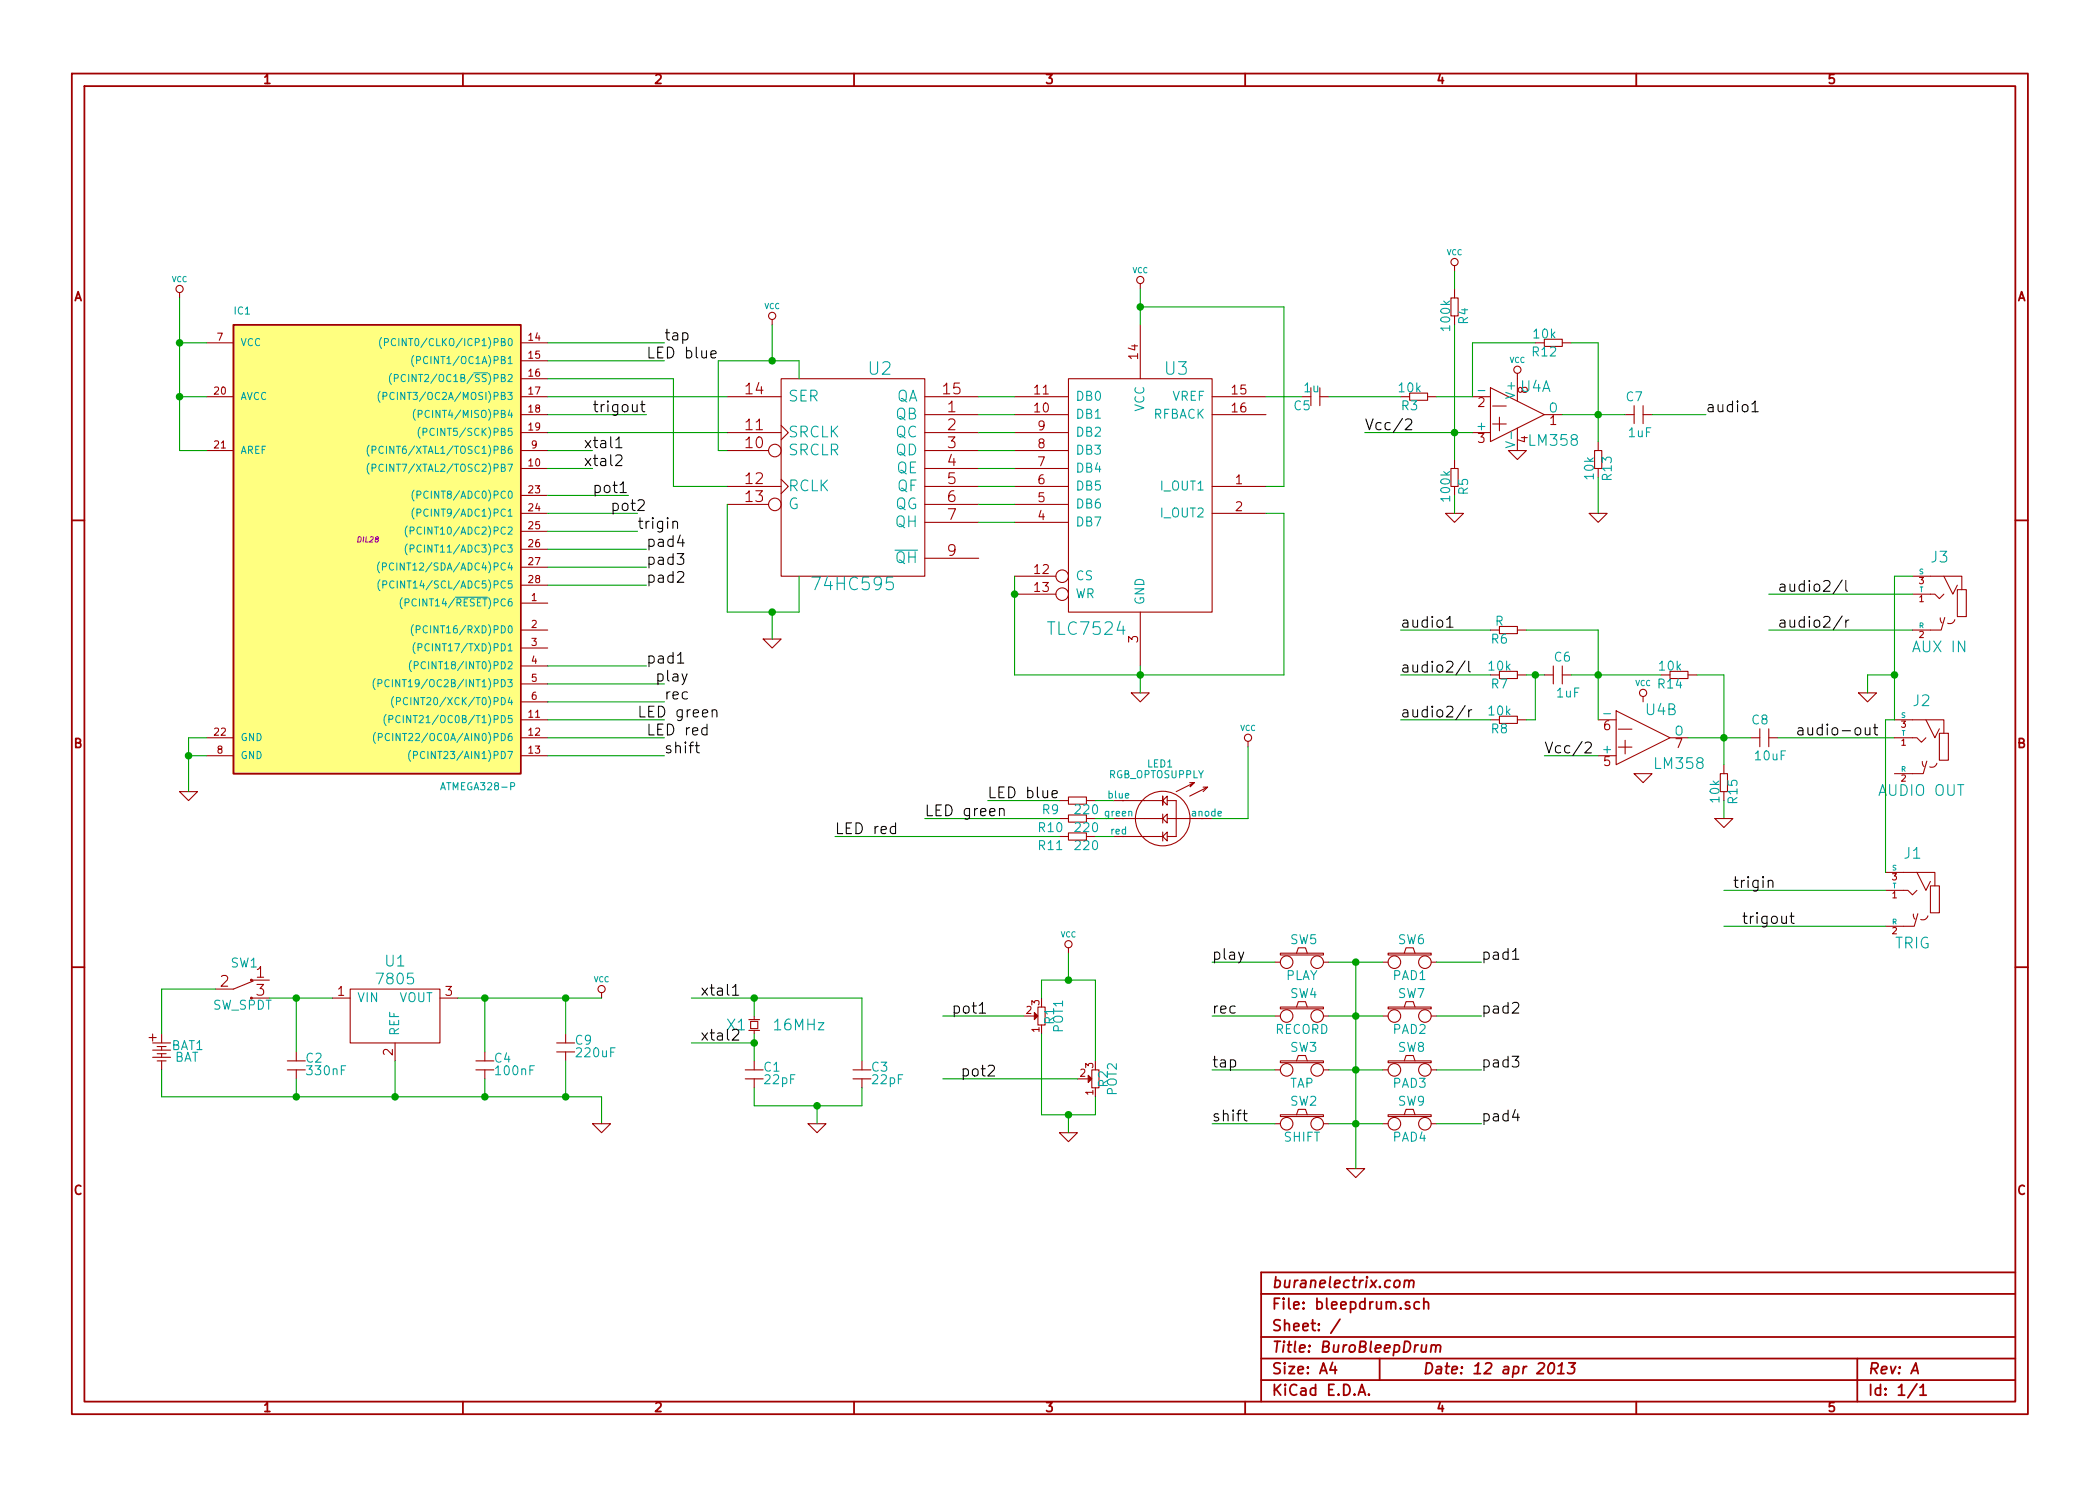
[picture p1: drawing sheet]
<svg xmlns="http://www.w3.org/2000/svg" width="297mm" height="210mm" viewBox="0 0 297 210" stroke-linecap="round" stroke-linejoin="round" font-family="sans-serif">
<g fill="none" stroke="#a00000" stroke-width=".25">
<path d="M10.2 10.4h276.6v189.7h-276.6zM11.9 12.2h273.2v186.1h-273.2zM65.5 10.4v1.8M120.8 10.4v1.8M176.1 10.4v1.8M231.4 10.4v1.8M33 46h40.7v63.5h-40.7zM10.2 73.6h1.7M285.1 73.6h1.7M10.2 136.8h1.7M285.1 136.8h1.7M65.5 198.3v1.8"/>
<path d="M120.8 198.3v1.8M176.1 198.3v1.8M178.4 183.1h106.7M178.4 189.2h106.7M178.4 195.3h106.7M178.4 192.2h106.7M188.5 192.8l-.4 1h1M188.8 193.3v1.1M189.5 186.7l-1.3 1.9M192.1 197.4l.5-1.5 .5 1.5M192.3 197h.7M193.6 197.3h.1l-.1 .1-.1-.1h.1v.1"/>
<path d="M195.1 192.2v3.1M197.3 181.3a.39 .39 0 0 1 .4-.2 .39 .39 0 0 1 .3 .4l-.1 .5a.41 .41 0 0 1-.7-.1zM198.7 181.3a.38 .38 0 0 1 .6 .1l-.1 .8M198.7 181.1l-.1 1.1M199.3 181.4a.35 .35 0 0 1 .4-.3 .35 .35 0 0 1 .3 .3l-.1 .8M199.4 184.3l-.4-.1-.2 .2 .1 .2 .5 .2v.1v.2l-.2 .1-.4-.1M200.8 184.3a.48 .48 0 0 0-.7 0l-.1 .6a.48 .48 0 0 0 .8 .2M201.1 190.3v.9a.45 .45 0 0 0 .6 0M201.4 184.3a.38 .38 0 0 1 .7 .1v.8M201.4 183.7v1.5M201.8 190.3l-.1 1M202.5 190.4a.38 .38 0 0 1 .6 .1l-.1 .8"/>
<path d="M202.5 190.3l-.1 1M203.1 190.5a.35 .35 0 0 1 .4-.2 .35 .35 0 0 1 .3 .2l-.1 .8M219.2 193a.35 .35 0 0 1 .4-.2 .35 .35 0 0 1 .2 .3 .87 .87 0 0 1-.5 1.3l-.2-.1a1.14 1.14 0 0 1 .1-1.3zM220.3 194.4h.9M220.4 193.3l.6-.5-.2 1.6M221.9 192.8h.9l-.6 .6a.38 .38 0 0 1 .5 .3v.4l-.2 .2-.6 .1-.2-.2M231.4 198.3v1.8M262.7 192.2v6.1M270.3 194.4l.7-1.6 .3 1.6M271.1 195.8l-1.3 2M271.6 196.3l.4-.4v1.5M271.6 197.4h.9"/>
<path d="M285.1 180h-106.7v18.3"/>
</g>
<g fill="none" stroke="#a00000" stroke-width=".15">
<path d="M205.7 37.6v.7M25.4 41.4v.8M29.2 56.1h3.8M29.2 48.5h3.8M73.7 58.7h3.8M73.7 56.1h3.8M73.7 48.5h3.8M73.7 51h3.8M73.7 53.6h3.8M102.9 56.1h7.6M109.2 45.2v.8M110.5 53.6h20.3v27.9h-20.3z"/>
<path d="M130.8 58.7h7.6M130.8 56.1h7.6M143.5 58.7h7.6M143.5 56.1h7.6M151.1 53.6h20.3v33h-20.3zM161.3 40.1v.8M161.3 46v7.6M171.4 58.7h7.7M171.4 56.1h7.7M185.4 54.9v2.5M186.7 54.9v2.5M186.7 56.1h1.3"/>
<path d="M199.4 55.6h2.5v1h-2.5zM201.9 56.1h1.3M205.2 42.2h1v2.5h-1zM205.7 40.9v1.3M208.3 56.1h2.5M210.8 54.9l7.6 3.8-7.6 3.8zM214.6 52.8v4M218.4 48h2.6v1h-2.6zM218.4 58.7h2.6M221 48.5h1.2M229.9 58.7h1.2M231.1 57.4v2.5"/>
<path d="M232.4 57.4v2.5M232.4 58.7h1.3M29.2 63.7h3.8M73.7 61.2h3.8M73.7 63.7h3.8M73.7 66.3h3.8M73.7 72.6h3.8M73.7 70.1h3.8M73.7 75.2h3.8M73.7 77.7h3.8M102.9 61.2h7.6M102.9 63.7h5.8"/>
<path d="M102.9 68.8h7.6M102.9 71.4h5.8M110.5 60.2l1 1-1 1M110.5 67.8l1 1-1 1M130.8 61.2h7.6M130.8 63.7h7.6M130.8 66.3h7.6M130.8 68.8h7.6M130.8 71.4h7.6M130.8 73.9h7.6M130.8 79h7.6M143.5 61.2h7.6"/>
<path d="M143.5 63.7h7.6M143.5 66.3h7.6M143.5 68.8h7.6M143.5 71.4h7.6M143.5 73.9h7.6M171.4 68.8h7.7M171.4 72.6h7.7M204.5 72.6h2.5l-1.3 1.3zM205.2 66.3h1v2.5h-1zM205.7 65v1.3M208.3 61.2h2.5M213.4 63.7h2.5l-1.3 1.3z"/>
<path d="M214.6 60.6v3.1M224.8 72.6h2.5l-1.2 1.3zM225.6 63.7h1v2.6h-1zM226.1 62.5v1.2M73.7 85.3h3.8M73.7 89.1h3.8M73.7 91.7h3.8M73.7 94.2h3.8M73.7 96.8h3.8M73.7 99.3h3.8M73.7 80.3h3.8M73.7 82.8h3.8"/>
<path d="M107.9 90.4h2.6l-1.3 1.3zM143.5 81.5h5.9M143.5 84.1h5.9M160 98h2.6l-1.3 1.3zM161.3 86.6v7.6M210.8 89.1h1.3M212.1 95h2.5v1h-2.5zM212.1 88.6h2.5v1.1h-2.5zM214.6 89.1h1.3M214.6 95.5h1.3M218.4 95.5h1.3M219.7 94.2v2.6"/>
<path d="M221 94.2v2.6M221 95.5h1.2M232.4 98.5v.8M236.2 95h2.6v1h-2.6zM238.8 95.5h1.2M262.9 98h2.5l-1.2 1.3zM270.5 81.5h7v1.9M270.5 84.1h3.2l.6 .6 .7-.6M274.4 87.4l.1 .6 .2 .2M275 81.5l1.2 2.6 .7-1.3M275.1 87.4l-.5 1.7h-4.1M276.5 87.7a.73 .73 0 0 1-1 .5"/>
<path d="M276.9 83.4h1.2v3.8h-1.2zM25.4 112h2.5l-1.2 1.3zM29.2 106.9h3.8M29.2 104.4h3.8M73.7 106.9h3.8M73.7 101.8h3.8M73.7 104.4h3.8M149.9 113.3h1.2M149.9 115.8h1.2M149.9 118.4h1.2M151.1 112.8h2.6v1h-2.6zM151.1 115.3h2.6v1h-2.6z"/>
<path d="M151.1 117.9h2.6v1h-2.6zM153.7 113.3h1.2M158.7 113.3h5.8v-.7v1.3v-.6l.6-.7v1.3l-.6-.6M158.7 115.8h5.8M158.7 118.4h5.8M164.5 115.8l.6-.6v1.3zM164.5 115.2v1.3M164.5 117.7v1.3M165.1 117.7v1.3l-.6-.6zM165.1 113.3h1.3v5.1h-1.3M165.1 115.8h3.2M168.3 110.7h.6l-.6 .7 .6-.7-2.5 1.3"/>
<path d="M170.2 111.4h.6l-2.5 1.2M170.8 111.4l-.6 .6M176.5 104.9v.8M212.1 101.3h2.5v1.1h-2.5zM214.6 101.8h1.3M226.1 106.9h2.5M226.1 101.8h2.5M228.6 100.6l7.6 3.8-7.6 3.8zM231.1 109.5h2.6l-1.3 1.2zM236.2 104.4h2.6M242.6 115.8h2.5l-1.3 1.3zM243.3 109.5h1v2.5h-1z"/>
<path d="M243.8 108.2v1.3M247.6 104.4h1.3M248.9 103.1v2.6M250.2 103.1v2.6M250.2 104.4h1.3M268 101.8h7v2M268 104.4h3.1l.7 .6 .6-.6M271.9 107.7l.1 .6 .2 .2M272.4 101.8l1.3 2.6 .6-1.3M272.5 107.7l-.5 1.8h-4M274 108a.73 .73 0 0 1-1.1 .5M274.3 103.8h1.3v3.8h-1.3z"/>
<path d="M35.6 138.7h2.5M35.8 138.8l-2.8 1.1h-2.5M49.5 139.9h12.7v7.7h-12.7zM151.1 134.1v.8M180.3 136.1h.8M181.1 134.9h6.1v.2h-6.1zM183.4 134.9l.2-.8h1.1l.2 .8M187.2 136.1h.8M195.6 136.1h.7M196.3 134.9h6.1v.2h-6.1zM198.6 134.9l.3-.8h1l.3 .8M202.4 136.1h.8"/>
<path d="M266.7 123.4h7v1.9M266.7 126h3.2l.6 .6 .6-.6M270.6 129.3l.1 .6 .2 .2M271.1 123.4l1.3 2.6 .6-1.3M271.3 129.3l-.5 1.8h-4.1M272.7 129.6a.73 .73 0 0 1-1 .5M273 125.3h1.3v3.9h-1.3zM21.1 146.8h1M21.6 149.6h2.5M21.6 148.6h2.5M21.6 147.6h2.5M21.6 146.3v1"/>
<path d="M22.2 150.1h1.3M22.2 149.1h1.3M22.2 148.1h1.3M22.9 146.3v1.3M22.9 148.1v.5M22.9 149.1v.5M22.9 150.1v1.3M40.6 150.1h2.6M40.6 151.4h2.6M41.9 148.8v1.3M41.9 151.4v1.2M47 141.2h2.5"/>
<path d="M55.9 147.6v2.5M62.2 141.2h2.6M67.3 150.1h2.5M67.3 151.4h2.5M68.6 148.8v1.3M68.6 151.4v1.2M78.7 147.6h2.6M78.7 148.8h2.6M80 146.3v1.3M80 148.8v1.3M83.8 159h2.6l-1.3 1.3zM85.1 140.5v.7"/>
<path d="M105.4 151.4h2.5M105.4 152.6h2.5M105.9 145.8h1.5M105.9 144.3h1.5M106.2 144.5h1v1h-1zM106.7 143.8v.5M106.7 145.8v.5M106.7 150.1v1.3M106.7 152.6v1.3M114.3 159h2.5l-1.2 1.3zM120.6 151.4h2.6M120.6 152.6h2.6"/>
<path d="M121.9 150.1v1.3M121.9 152.6v1.3M146.8 142.5h1v2.5h-1zM147.3 145v1.3M154.4 151.4h1v2.5h-1zM154.9 153.9v1.3M180.3 143.8h.8M180.3 151.4h.8M180.3 159h.8M181.1 142.5h6.1v.2h-6.1zM181.1 150.1h6.1v.3h-6.1zM181.1 157.7h6.1v.3h-6.1z"/>
<path d="M183.4 142.5l.2-.8h1.1l.2 .8M183.4 150.1l.2-.8h1.1l.2 .8M183.4 157.7l.2-.7h1.1l.2 .7M187.2 143.8h.8M187.2 151.4h.8M187.2 159h.8M195.6 143.8h.7M195.6 151.4h.7M195.6 159h.7M196.3 142.5h6.1v.2h-6.1zM196.3 150.1h6.1v.3h-6.1zM196.3 157.7h6.1v.3h-6.1z"/>
<path d="M198.6 142.5l.3-.8h1l.3 .8M198.6 150.1l.3-.8h1l.3 .8M198.6 157.7l.3-.7h1l.3 .7M202.4 143.8h.8M202.4 151.4h.8M202.4 159h.8M149.9 160.3h2.5l-1.3 1.2zM190.5 165.3h2.5l-1.2 1.3z"/>
<circle cx="161.3" cy="39.6" r=".51"/>
<circle cx="205.7" cy="37.1" r=".51"/>
<circle cx="25.4" cy="40.9" r=".51"/>
<circle cx="109.2" cy="44.7" r=".51"/>
<circle cx="214.6" cy="52.3" r=".51"/>
<circle cx="109.6" cy="63.7" r=".89"/>
<circle cx="109.6" cy="71.4" r=".89"/>
<circle cx="150.2" cy="81.5" r=".89"/>
<circle cx="150.2" cy="84.1" r=".89"/>
<circle cx="232.4" cy="98" r=".51"/>
<circle cx="164.5" cy="115.8" r="3.9"/>
<circle cx="176.5" cy="104.4" r=".51"/>
<circle cx="35.6" cy="138.7" r=".13"/>
<circle cx="85.1" cy="139.9" r=".51"/>
<circle cx="151.1" cy="133.6" r=".51"/>
<circle cx="182" cy="136.1" r=".89"/>
<circle cx="186.3" cy="136.1" r=".89"/>
<circle cx="197.2" cy="136.1" r=".89"/>
<circle cx="201.5" cy="136.1" r=".89"/>
<circle cx="182" cy="143.8" r=".89"/>
<circle cx="182" cy="151.4" r=".89"/>
<circle cx="182" cy="159" r=".89"/>
<circle cx="186.3" cy="151.4" r=".89"/>
<circle cx="186.3" cy="159" r=".89"/>
<circle cx="186.3" cy="143.8" r=".89"/>
<circle cx="197.2" cy="151.4" r=".89"/>
<circle cx="197.2" cy="143.8" r=".89"/>
<circle cx="197.2" cy="159" r=".89"/>
<circle cx="201.5" cy="151.4" r=".89"/>
<circle cx="201.5" cy="159" r=".89"/>
<circle cx="201.5" cy="143.8" r=".89"/>
</g>
<g fill="none" stroke="#00a000" stroke-width=".15">
<path d="M205.7 38.3v2.6M25.4 56.1h3.8M25.4 42.2v21.5h3.8M25.4 48.5h3.8M77.5 56.1h25.4M77.5 58.7h13.9M77.5 53.6h17.7v15.2h7.7M77.5 48.5h16.5M77.5 51h16.5M109.2 46v5M113 53.6v-2.6h-11.4v12.7h1.3M138.4 56.1h5.1"/>
<path d="M138.4 58.7h5.1M161.3 43.4h20.3v25.4h-2.5M161.3 40.9v5.1M179.1 56.1h5M188 56.1h10.1M205.7 46v19M217.2 48.5h-8.9v7.6h-5.1M221 58.7h8.9M222.2 48.5h3.9v14M233.7 58.7h7.6M77.5 61.2h25.4M77.5 63.7h6.3"/>
<path d="M77.5 66.3h6.3M77.5 70.1h11.4M77.5 72.6h12.7M77.5 77.7h13.9M77.5 75.2h12.7M102.9 71.4v15.2h10.1v-5.1M138.4 61.2h5.1M138.4 63.7h5.1M138.4 66.3h5.1M138.4 68.8h5.1M138.4 71.4h5.1M138.4 73.9h5.1"/>
<path d="M179.1 72.6h2.5v22.9h-38.1v-14M193 61.2h15.3M205.7 70.1v2.5M226.1 67.6v5M77.5 96.8h16.5M77.5 99.3h16.5M77.5 94.2h13.9M77.5 80.3h13.9M77.5 82.8h13.9M109.2 86.6v3.8M161.3 94.2v3.8M198.1 95.5h12.7"/>
<path d="M198.1 89.1h12.7M215.9 95.5h2.5M215.9 89.1h10.2v12.7M217.2 95.5v6.3h-1.3M222.2 95.5h12.7M240 95.5h3.8v12.7M250.2 89.1h20.3M250.2 84.1h20.3M268 95.5h-3.8v2.5M270.5 81.5h-2.5v20.3h-1.3v21.6M26.7 106.9h2.5M29.2 104.4h-2.5v7.6"/>
<path d="M77.5 106.9h16.5M77.5 104.4h16.5M77.5 101.8h16.5M118.1 118.4h31.8M130.8 115.8h19.1M139.7 113.3h10.2M154.9 113.3h2.6M154.9 115.8h2.6M154.9 118.4h2.6M176.5 105.7v10.1h-5.1M198.1 101.8h12.7M218.4 106.9h7.7"/>
<path d="M238.8 104.4h8.8M243.8 113.3v2.5M251.5 104.4h16.5M30.5 139.9h-7.6v6.4M151.1 134.9v3.8M171.4 136.1h8.9M188 136.1h7.6M191.8 136.1v29.2M203.2 136.1h6.3M243.8 126h22.9M243.8 131.1h22.9M22.9 151.4v3.8h62.2v3.8"/>
<path d="M38.1 141.2h8.9M41.9 141.2v7.6M41.9 152.6v2.6M55.9 150.1v5.1M64.8 141.2h20.3M68.6 141.2v7.6M68.6 152.6v2.6M80 141.2v5.1M80 150.1v5.1M97.8 141.2h24.1v8.9M97.8 147.6h8.9M106.7 141.2v2.6"/>
<path d="M106.7 146.3v3.8M106.7 153.9v2.6h15.2v-2.6M115.6 156.5v2.5M133.3 143.8h11.5M133.3 152.6h19.1M147.3 141.2v-2.5h7.6v11.4M147.3 146.3v11.4h7.6v-2.5M151.1 157.7v2.6M171.4 143.8h8.9M171.4 159h8.9M171.4 151.4h8.9M188 143.8h7.6"/>
<path d="M188 159h7.6M188 151.4h7.6M203.2 143.8h6.3M203.2 159h6.3M203.2 151.4h6.3"/>
</g>
<path d="M33 46h40.7v63.5h-40.7z" fill="#ffff80" stroke="#ffff80" stroke-width=".25"/>
<g fill="none" stroke="#00a0a0" stroke-width=".15">
<path d="M53.8 55.4a1.2 1.2 0 0 0 0 1.5M54 47.7a1.2 1.2 0 0 0 0 1.6M54.2 56.1l.5-.1v-.1v-.3l-.5-.1v1M54.4 48.4h.5v-.1v-.4h-.5v1M55.4 52.8a1.2 1.2 0 0 0 0 1.6M55.8 55.6a.4 .4 0 0 0-.5 0 .4 .4 0 0 0-.2 .5 .37 .37 0 0 0 .2 .4 .37 .37 0 0 0 .5-.1M55.8 53.5h.5v-.2v-.3h-.5v1M56 48a.4 .4 0 0 0-.5 0 .4 .4 0 0 0-.2 .5 .37 .37 0 0 0 .2 .4 .37 .37 0 0 0 .5-.1M57.4 53.1a.4 .4 0 0 0-.5 0 .4 .4 0 0 0-.2 .5 .37 .37 0 0 0 .2 .3 .37 .37 0 0 0 .5 0M58.5 50.3a1.2 1.2 0 0 0 0 1.5M58.8 57.9a1.2 1.2 0 0 0 0 1.6M58.9 51l.5-.1 .1-.1-.1-.3-.5-.1v1.1"/>
<path d="M59.2 58.6l.4-.1 .1-.1-.1-.3h-.4v1M52.2 63a1.2 1.2 0 0 0 0 1.5M52.2 65.5a1.2 1.2 0 0 0 0 1.6M52.6 63.7l.5-.1 .1-.1-.1-.3-.5-.1v1.1M52.6 66.2h.5l.1-.2-.1-.3h-.5v1M53.7 79.5a1.2 1.2 0 0 0 0 1.5M55.7 79.8a.4 .4 0 0 0-.5-.1 .4 .4 0 0 0-.1 .5 .37 .37 0 0 0 .2 .4 .37 .37 0 0 0 .4 0M57.6 74.4a1.2 1.2 0 0 0 0 1.6M57.6 77a1.2 1.2 0 0 0 0 1.5M58 75.1h.5l.1-.2-.1-.3h-.5v1M58 77.6h.5l.1-.1-.1-.3-.5-.1v1M58.6 69.3a1.2 1.2 0 0 0 0 1.6"/>
<path d="M58.6 71.9a1.2 1.2 0 0 0 0 1.5M59 70h.5v-.2v-.3h-.5v1M59 72.6l.5-.1v-.1v-.3l-.5-.1v1M59.4 60.4a1.2 1.2 0 0 0 0 1.6M59.8 61.1h.5l.1-.1-.1-.4h-.5v1M53.1 96a1.2 1.2 0 0 0 0 1.6M53.5 96.7l.4-.1 .1-.1-.1-.3h-.4v1M53.7 82a1.2 1.2 0 0 0 0 1.6M54.1 80.2l.5-.1 .1-.1-.1-.3-.5-.1v1.1M54.2 82.7h.4l.1-.2-.1-.3h-.4v1M55 96.3a.4 .4 0 0 0-.5 0 .4 .4 0 0 0-.1 .4 .37 .37 0 0 0 .2 .4 .37 .37 0 0 0 .4 0M55.7 98.5a1.2 1.2 0 0 0 0 1.6"/>
<path d="M55.7 82.3a.4 .4 0 0 0-.5 0 .4 .4 0 0 0-.1 .5 .37 .37 0 0 0 .2 .4 .37 .37 0 0 0 .4-.1M56.1 99.2h.5v-.1v-.4h-.5v1M56.9 84.6a1.2 1.2 0 0 0 0 1.5M57.3 85.3l.5-.1 .1-.1-.1-.3-.5-.1v1M57.7 98.8a.4 .4 0 0 0-.5 0 .4 .4 0 0 0-.2 .5 .37 .37 0 0 0 .2 .4 .37 .37 0 0 0 .5-.1M58.2 93.5a1.2 1.2 0 0 0 0 1.5M58.5 88.4a1.2 1.2 0 0 0 0 1.5M58.6 94.2l.5-.1 .1-.1-.1-.3-.5-.1v1M58.7 90.9a1.2 1.2 0 0 0 0 1.6M58.9 89.1l.5-.1v-.1v-.3l-.5-.1v1.1M59.1 91.6h.5l.1-.2-.1-.3h-.5v1M64.4 84.5h4.6"/>
<path d="M53.1 103.6a1.2 1.2 0 0 0 0 1.6M53.5 104.3h.5l.1-.2-.1-.3h-.5v1M54.6 101.1a1.2 1.2 0 0 0 0 1.5M55 101.8l.5-.1 .1-.1-.1-.3-.5-.1v1.1M55.1 103.9a.4 .4 0 0 0-.5 0 .4 .4 0 0 0-.1 .5 .37 .37 0 0 0 .2 .3 .37 .37 0 0 0 .4 0M56.6 101.3a.4 .4 0 0 0-.5 0 .4 .4 0 0 0-.1 .5 .37 .37 0 0 0 .2 .4 .37 .37 0 0 0 .4 0M58.1 106.2a1.2 1.2 0 0 0 0 1.5M58.5 106.9l.5-.1 .1-.1-.1-.3-.5-.1v1"/>
</g>
<g fill="none" stroke="#000" stroke-width=".15">
<path d="M90.6 57.2h.6M90.8 56.7v1.4l.1 .1 .3 .1M100.6 50.1l.7-.1-.1-.3-.4-.1-.2 .3v.7h.2h.4M198.8 59.4l.2-.1h.4l.2 .1 .1 .3-.1 .2-.8 .9h.9M247.8 57.2l.5-.5v1.6M247.8 58.3h.9M87.1 62.2l.5-.4v1.5M87.1 64.5l.2-.1h.4l.2 .1 .1 .3-.1 .2-.9 .9h1M87.1 63.3h.9M87.7 69.7h.9M90.2 70.9l.3-.2h.3l.3 .2v.2v.3l-.9 .8h.9M95.2 73.9a.38 .38 0 0 1 .6 .1v.8"/>
<path d="M95.8 93.8h.9M204.6 87.6l.5-.4v1.5M204.6 88.7h.9M207.2 93.5l-1.3 2M207.2 99.8l-1.3 2M207.7 93.6v1.3l.3 .2M260.6 82.1l-1.3 1.9M260.6 87.1l-1.3 2M261.1 82.1v1.4l.2 .2M261.1 87.7v1M261.5 87.7l-.3 .1-.1 .2M98.3 105.5h.6"/>
<path d="M98.6 105v1.3v.1l.3 .1M100 103a.48 .48 0 0 0-.7 .1v.6a.48 .48 0 0 0 .7 .2M100 102.5v1.5M100.7 100.6a.38 .38 0 0 1 .7 .1v.7M126.7 117a.48 .48 0 0 0-.7 .1l-.1 .6a.48 .48 0 0 0 .8 .2M126.7 116.4v1.6M141.4 114.5a.38 .38 0 0 1 .6 .1v.8M148.8 112.4l.8-.2-.1-.3h-.5l-.2 .2 .1 .7 .1 .1 .5-.1M207.7 100.4v1M208.2 100.4l-.3 .1-.2 .2M224.2 105.2l.2-.2h.4l.2 .2 .1 .2-.1 .3-.8 .8h.9M263.8 103v.8a.39 .39 0 0 0 .7 .1"/>
<path d="M264.5 103v1M265 103h.6M265.2 102.5v1.3l.1 .1 .3 .1M103.6 139.7l.5-.4v1.5M213.9 135.7h.9M250.1 124.7a.38 .38 0 0 1 .7 .1v.8M253.2 129.6h.6M253.4 129.1v1.3l.1 .2 .3 .1M103.6 145.8l.2-.2h.4l.2 .2 .1 .3-.1 .2-.8 .9h.9M103.6 140.8h.9M138.5 143.4h.9M139.8 150.9l.2-.2h.4l.2 .2 .1 .2-.1 .3-.9 .8h1"/>
<path d="M175.8 157.6h.6M176 157.1v1.3l.1 .1 .3 .1"/>
</g>
<g fill="#00a000" stroke="#00a000" stroke-width=".25">
<circle cx="115.6" cy="156.5" r=".41"/>
<circle cx="106.7" cy="147.6" r=".41"/>
<circle cx="106.7" cy="141.2" r=".41"/>
<circle cx="26.7" cy="106.9" r=".41"/>
<circle cx="25.4" cy="48.5" r=".41"/>
<circle cx="25.4" cy="56.1" r=".41"/>
<circle cx="151.1" cy="138.7" r=".41"/>
<circle cx="151.1" cy="157.7" r=".41"/>
<circle cx="161.3" cy="95.5" r=".41"/>
<circle cx="161.3" cy="43.4" r=".41"/>
<circle cx="191.8" cy="136.1" r=".41"/>
<circle cx="191.8" cy="159" r=".41"/>
<circle cx="191.8" cy="151.4" r=".41"/>
<circle cx="191.8" cy="143.8" r=".41"/>
<circle cx="109.2" cy="86.6" r=".41"/>
<circle cx="109.2" cy="51" r=".41"/>
<circle cx="143.5" cy="84.1" r=".41"/>
<circle cx="205.7" cy="61.2" r=".41"/>
<circle cx="226.1" cy="58.7" r=".41"/>
<circle cx="226.1" cy="95.5" r=".41"/>
<circle cx="243.8" cy="104.4" r=".41"/>
<circle cx="41.9" cy="141.2" r=".41"/>
<circle cx="55.9" cy="155.2" r=".41"/>
<circle cx="68.6" cy="141.2" r=".41"/>
<circle cx="41.9" cy="155.2" r=".41"/>
<circle cx="68.6" cy="155.2" r=".41"/>
<circle cx="217.2" cy="95.5" r=".41"/>
<circle cx="80" cy="141.2" r=".41"/>
<circle cx="80" cy="155.2" r=".41"/>
<circle cx="268" cy="95.5" r=".41"/>
</g>
<g fill="#a00000" stroke="#a00000" stroke-width=".15">
<path d="M146.3 143.3l.5 .5-.5 .5z"/>
<path d="M153.9 152.1l.5 .5-.5 .6z"/>
</g>
<g font-size="3.5" fill="#a00000">
<text x="211.5" y="58.7">-</text>
<text x="211.1" y="61.2">+</text>
<text x="228.9" y="106.9">+</text>
<text x="229.3" y="104.4">-</text>
</g>
<g font-size="2.5" fill="#00a0a0">
<text x="122.9" y="53.1">U2</text>
<text x="164.8" y="53.1">U3</text>
<text x="115.4" y="83.6">74HC595</text>
<text x="148.5" y="89.9">TLC7524</text>
</g>
<g font-size="2.1">
<text x="91.4" y="50.8">LED blue</text>
<text x="94" y="48.3">tap</text>
<text x="83.8" y="58.4">trigout</text>
<text x="241.3" y="58.4">audio1</text>
<text x="82.5" y="63.5">xtal1</text>
<text x="193" y="61">Vcc/2</text>
<text x="82.5" y="66">xtal2</text>
<text x="83.8" y="69.8">pot1</text>
<text x="86.4" y="72.4">pot2</text>
<text x="90.2" y="74.9">trigin</text>
<text x="91.4" y="77.5">pad4</text>
<text x="91.4" y="80">pad3</text>
<text x="91.4" y="82.5">pad2</text>
<text x="251.5" y="83.8">audio2/l</text>
<text x="198.1" y="88.9">audio1</text>
<text x="251.5" y="88.9">audio2/r</text>
<text x="91.4" y="94">pad1</text>
<text x="198.1" y="95.2">audio2/l</text>
<text x="90.2" y="101.6">LED green</text>
<text x="92.7" y="96.5">play</text>
<text x="94" y="99.1">rec</text>
<text x="198.1" y="101.6">audio2/r</text>
<text x="91.4" y="104.1">LED red</text>
<text x="94" y="106.7">shift</text>
<text x="218.4" y="106.7">Vcc/2</text>
<text x="254" y="104.1">audio-out</text>
<text x="139.7" y="113">LED blue</text>
<text x="118.1" y="118.1">LED red</text>
<text x="130.8" y="115.6">LED green</text>
<text x="245.1" y="125.7">trigin</text>
<text x="246.4" y="130.8">trigout</text>
<text x="171.4" y="135.9">play</text>
<text x="209.5" y="135.9">pad1</text>
<text x="99.1" y="141">xtal1</text>
<text x="134.6" y="143.5">pot1</text>
<text x="171.4" y="143.5">rec</text>
<text x="209.5" y="143.5">pad2</text>
<text x="99.1" y="147.3">xtal2</text>
<text x="135.9" y="152.4">pot2</text>
<text x="171.4" y="151.1">tap</text>
<text x="209.5" y="151.1">pad3</text>
<text x="171.4" y="158.7">shift</text>
<text x="209.5" y="158.7">pad4</text>
</g>
<g font-size="2.1" fill="#a00000">
<text x="105.5" y="55.9">14</text>
<text x="133.5" y="55.9">15</text>
<text x="134" y="58.4">1</text>
<text x="105.5" y="63.5">10</text>
<text x="105.5" y="61">11</text>
<text x="134" y="61">2</text>
<text x="134" y="63.5">3</text>
<text x="105.5" y="68.6">12</text>
<text x="105.5" y="71.1">13</text>
<text x="134" y="66">4</text>
<text x="134" y="68.6">5</text>
<text x="134" y="71.1">6</text>
<text x="134" y="73.7">7</text>
<text x="134" y="78.7">9</text>
<text x="31.2" y="139.7">2</text>
<text x="36.2" y="138.4">1</text>
<text x="36.2" y="141">3</text>
<text x="179.9" y="185.4">File: bleepdrum.sch</text>
<text x="179.9" y="182.3">buranelectrix.com</text>
<text x="179.9" y="191.5">Title: BuroBleepDrum</text>
<text x="179.9" y="188.4">Sheet: /</text>
<text x="179.9" y="197.6">KiCad E.D.A.</text>
<text x="179.9" y="194.5">Size: A4</text>
<text x="201.2" y="194.5">Date: 12 apr 2013</text>
<text x="264.2" y="194.5">Rev: A</text>
<text x="264.2" y="197.6">Id: 1/1</text>
</g>
<g font-size="2.1" fill="#00a0a0">
<text x="111.5" y="56.9">SER</text>
<text x="126.6" y="59.4">QB</text>
<text x="126.6" y="56.9">QA</text>
<text x="215.1" y="55.5">U4A</text>
<text x="111.5" y="64.5">SRCLR</text>
<text x="111.5" y="62">SRCLK</text>
<text x="126.6" y="62">QC</text>
<text x="126.6" y="64.5">QD</text>
<text x="216.4" y="63.2">LM358</text>
<text x="111.5" y="69.6">RCLK</text>
<text x="126.7" y="67.1">QE</text>
<text x="126.8" y="69.6">QF</text>
<text x="111.5" y="72.1">G</text>
<text x="126.5" y="72.1">QG</text>
<text x="126.6" y="74.7">QH</text>
<text x="126.6" y="79.8">QH</text>
<text x="273.2" y="79.7">J3</text>
<text x="270.7" y="92.4">AUX IN</text>
<text x="232.8" y="101.3">U4B</text>
<text x="270.6" y="100">J2</text>
<text x="234.2" y="108.9">LM358</text>
<text x="265.8" y="112.7">AUDIO OUT</text>
<text x="269.3" y="121.6">J1</text>
<text x="54.5" y="136.8">U1</text>
<text x="268" y="134.3">TRIG</text>
<text x="53.5" y="139.4">7805</text>
<text x="102.8" y="145.9">X1</text>
<text x="109.7" y="145.9">16MHz</text>
</g>
<g font-size="1.8" fill="#a00000">
<text x="37.3" y="11.9">1</text>
<text x="92.7" y="11.9">2</text>
<text x="148" y="11.9">3</text>
<text x="203.3" y="11.9">4</text>
<text x="258.6" y="11.9">5</text>
<text x="10.4" y="42.7">A</text>
<text x="285.3" y="42.7">A</text>
<text x="161" y="50.7" transform="rotate(-90 161 50.7)">14</text>
<text x="146.4" y="58.4">10</text>
<text x="146.4" y="55.9">11</text>
<text x="174.3" y="55.9">15</text>
<text x="174.3" y="58.4">16</text>
<text x="209.1" y="57.7">2</text>
<text x="216.2" y="55.6" transform="rotate(-90 216.2 55.6)">8</text>
<text x="146.8" y="63.5">8</text>
<text x="146.8" y="61">9</text>
<text x="209.1" y="62.7">3</text>
<text x="216.2" y="62.6" transform="rotate(-90 216.2 62.6)">4</text>
<text x="219.2" y="60.2">1</text>
<text x="146.8" y="71.1">5</text>
<text x="146.8" y="68.6">6</text>
<text x="146.8" y="66">7</text>
<text x="174.8" y="68.6">1</text>
<text x="146.8" y="73.7">4</text>
<text x="174.8" y="72.4">2</text>
<text x="146.4" y="81.3">12</text>
<text x="146.4" y="83.8">13</text>
<text x="161" y="90.9" transform="rotate(-90 161 90.9)">3</text>
<text x="10.4" y="105.9">B</text>
<text x="226.8" y="103.4">6</text>
<text x="237" y="105.9">7</text>
<text x="285.3" y="105.9">B</text>
<text x="226.8" y="108.5">5</text>
<text x="47.8" y="141">1</text>
<text x="63" y="141">3</text>
<text x="55.6" y="149.3" transform="rotate(-90 55.6 149.3)">2</text>
<text x="10.4" y="169.1">C</text>
<text x="285.3" y="169.1">C</text>
<text x="37.3" y="199.8">1</text>
<text x="92.7" y="199.8">2</text>
<text x="148" y="199.8">3</text>
<text x="203.3" y="199.8">4</text>
<text x="258.6" y="199.8">5</text>
</g>
<g font-size="1.8" fill="#00a0a0">
<text x="205.2" y="46.7" transform="rotate(-90 205.2 46.7)">100k</text>
<text x="207.7" y="45.8" transform="rotate(-90 207.7 45.8)">R4</text>
<text x="217" y="47.9">10k</text>
<text x="216.8" y="50.5">R12</text>
<text x="152.1" y="59.3">DB1</text>
<text x="152.1" y="56.8">DB0</text>
<text x="161.9" y="58.3" transform="rotate(-90 161.9 58.3)">VCC</text>
<text x="163" y="59.3">RFBACK</text>
<text x="165.7" y="56.8">VREF</text>
<text x="183.1" y="58.1">C5</text>
<text x="184.5" y="55.6">1u</text>
<text x="197.9" y="55.6">10k</text>
<text x="198.3" y="58.1">R3</text>
<text x="209.3" y="55.9">-</text>
<text x="214.4" y="56.3" transform="rotate(-90 214.4 56.3)">V+</text>
<text x="219" y="58.4">O</text>
<text x="230" y="56.8">C7</text>
<text x="152.1" y="64.4">DB3</text>
<text x="152.1" y="61.8">DB2</text>
<text x="209" y="61">+</text>
<text x="214.4" y="63" transform="rotate(-90 214.4 63)">V-</text>
<text x="230.4" y="61.9">1uF</text>
<text x="152.1" y="69.5">DB5</text>
<text x="152.1" y="66.9">DB4</text>
<text x="164.2" y="69.5">I_OUT1</text>
<text x="205.2" y="70.8" transform="rotate(-90 205.2 70.8)">100k</text>
<text x="207.7" y="69.9" transform="rotate(-90 207.7 69.9)">R5</text>
<text x="225.5" y="67.8" transform="rotate(-90 225.5 67.8)">10k</text>
<text x="228" y="67.9" transform="rotate(-90 228 67.9)">R13</text>
<text x="152.1" y="74.5">DB7</text>
<text x="152.1" y="72">DB6</text>
<text x="164.2" y="73.3">I_OUT2</text>
<text x="152.1" y="82.2">CS</text>
<text x="152.1" y="84.7">WR</text>
<text x="161.9" y="85.6" transform="rotate(-90 161.9 85.6)">GND</text>
<text x="211.5" y="88.6">R</text>
<text x="210.6" y="94.9">10k</text>
<text x="211" y="91.1">R6</text>
<text x="219.9" y="93.7">C6</text>
<text x="234.7" y="94.9">10k</text>
<text x="210.6" y="101.3">10k</text>
<text x="211" y="97.5">R7</text>
<text x="220.2" y="98.7">1uF</text>
<text x="227.1" y="101.6">-</text>
<text x="234.6" y="97.5">R14</text>
<text x="211" y="103.8">R8</text>
<text x="226.8" y="106.7">+</text>
<text x="236.8" y="104.1">O</text>
<text x="247.8" y="102.6">C8</text>
<text x="248.3" y="107.6">10uF</text>
<text x="243.3" y="113.5" transform="rotate(-90 243.3 113.5)">10k</text>
<text x="245.8" y="113.6" transform="rotate(-90 245.8 113.6)">R15</text>
<text x="147" y="117.8">R10</text>
<text x="147.5" y="115.3">R9</text>
<text x="152.2" y="115.3">220</text>
<text x="152.2" y="117.8">220</text>
<text x="147" y="120.3">R11</text>
<text x="152.2" y="120.3">220</text>
<text x="32.6" y="137">SW1</text>
<text x="182.5" y="133.6">SW5</text>
<text x="197.7" y="133.6">SW6</text>
<text x="30" y="142.9">SW_SPDT</text>
<text x="50.5" y="141.9">VIN</text>
<text x="56.3" y="141.9">VOUT</text>
<text x="181.8" y="138.7">PLAY</text>
<text x="182.5" y="141.3">SW4</text>
<text x="197" y="138.7">PAD1</text>
<text x="197.7" y="141.3">SW7</text>
<text x="24.2" y="148.6">BAT1</text>
<text x="56.5" y="146.6" transform="rotate(-90 56.5 146.6)">REF</text>
<text x="81.4" y="147.9">C9</text>
<text x="81.7" y="149.7">220uF</text>
<text x="149.1" y="144.9" transform="rotate(-90 149.1 144.9)">R1</text>
<text x="150.4" y="146.1" transform="rotate(-90 150.4 146.1)">POT1</text>
<text x="180.3" y="146.3">RECORD</text>
<text x="182.5" y="148.9">SW3</text>
<text x="197" y="146.3">PAD2</text>
<text x="197.7" y="148.9">SW8</text>
<text x="24.6" y="150.3">BAT</text>
<text x="43.3" y="150.4">C2</text>
<text x="43.6" y="152.2">330nF</text>
<text x="70" y="150.4">C4</text>
<text x="70.3" y="152.2">100nF</text>
<text x="108.1" y="151.7">C1</text>
<text x="108.2" y="153.5">22pF</text>
<text x="123.3" y="151.7">C3</text>
<text x="123.5" y="153.5">22pF</text>
<text x="156.8" y="153.8" transform="rotate(-90 156.8 153.8)">R2</text>
<text x="158" y="155" transform="rotate(-90 158 155)">POT2</text>
<text x="182.4" y="154">TAP</text>
<text x="197" y="154">PAD3</text>
<text x="181.6" y="161.6">SHIFT</text>
<text x="182.5" y="156.5">SW2</text>
<text x="197" y="161.6">PAD4</text>
<text x="197.7" y="156.5">SW9</text>
</g>
<g font-size="1.4" fill="#00a0a0">
<text x="33.1" y="44.5">IC1</text>
<text x="34" y="49">VCC</text>
<text x="56" y="49">(PCINT0/CLKO/ICP1)PB0</text>
<text x="59.6" y="51.6">(PCINT1/OC1A)PB1</text>
<text x="34" y="56.6">AVCC</text>
<text x="55.6" y="56.6">(PCINT3/OC2A/MOSI)PB3</text>
<text x="57.3" y="54.1">(PCINT2/OC1B/SS)PB2</text>
<text x="59.9" y="59.2">(PCINT4/MISO)PB4</text>
<text x="34" y="64.3">AREF</text>
<text x="53.9" y="64.3">(PCINT6/XTAL1/TOSC1)PB6</text>
<text x="60.5" y="61.7">(PCINT5/SCK)PB5</text>
<text x="53.9" y="66.8">(PCINT7/XTAL2/TOSC2)PB7</text>
<text x="59.7" y="70.6">(PCINT8/ADC0)PC0</text>
<text x="58.9" y="75.7">(PCINT10/ADC2)PC2</text>
<text x="59.7" y="73.1">(PCINT9/ADC1)PC1</text>
<text x="55.5" y="80.8">(PCINT12/SDA/ADC4)PC4</text>
<text x="55.7" y="83.3">(PCINT14/SCL/ADC5)PC5</text>
<text x="58.9" y="78.2">(PCINT11/ADC3)PC3</text>
<text x="58" y="85.8">(PCINT14/RESET)PC6</text>
<text x="59.7" y="89.7">(PCINT16/RXD)PD0</text>
<text x="59.7" y="94.7">(PCINT18/INT0)PD2</text>
<text x="59.9" y="92.2">(PCINT17/TXD)PD1</text>
<text x="55.3" y="97.3">(PCINT19/OC2B/INT1)PD3</text>
<text x="57.7" y="99.8">(PCINT20/XCK/T0)PD4</text>
<text x="34" y="107.4">GND</text>
<text x="34" y="104.9">GND</text>
<text x="55.2" y="104.9">(PCINT22/OC0A/AIN0)PD6</text>
<text x="56.8" y="102.4">(PCINT21/OC0B/T1)PD5</text>
<text x="59.5" y="107.4">(PCINT23/AIN1)PD7</text>
<text x="62.7" y="111.9">ATMEGA328-P</text>
<text x="156.8" y="113">blue</text>
<text x="156.8" y="110.2">RGB_OPTOSUPPLY</text>
<text x="162.3" y="108.6">LED1</text>
<text x="156.3" y="115.6">green</text>
<text x="157.1" y="118.1">red</text>
<text x="168.6" y="115.6">anode</text>
</g>
<g font-size="1.4" fill="#a00000">
<text x="30.7" y="48.3">7</text>
<text x="74.8" y="48.3">14</text>
<text x="74.8" y="50.8">15</text>
<text x="74.8" y="53.3">16</text>
<text x="30.3" y="55.9">20</text>
<text x="74.8" y="55.9">17</text>
<text x="74.8" y="58.4">18</text>
<text x="30.3" y="63.5">21</text>
<text x="74.8" y="61">19</text>
<text x="75.2" y="63.5">9</text>
<text x="74.8" y="66">10</text>
<text x="74.8" y="69.8">23</text>
<text x="74.8" y="72.4">24</text>
<text x="74.8" y="74.9">25</text>
<text x="74.8" y="77.5">26</text>
<text x="74.8" y="80">27</text>
<text x="74.8" y="82.5">28</text>
<text x="75.2" y="85.1">1</text>
<text x="75.2" y="88.9">2</text>
<text x="75.2" y="91.4">3</text>
<text x="75.2" y="94">4</text>
<text x="74.8" y="101.6">11</text>
<text x="75.2" y="96.5">5</text>
<text x="75.2" y="99.1">6</text>
<text x="30.3" y="104.1">22</text>
<text x="30.7" y="106.7">8</text>
<text x="74.8" y="104.1">12</text>
<text x="74.8" y="106.7">13</text>
<text x="145.2" y="143.5">2</text>
<text x="147.1" y="142.2" transform="rotate(-90 147.1 142.2)">3</text>
<text x="147.1" y="146" transform="rotate(-90 147.1 146)">1</text>
<text x="152.8" y="152.4">2</text>
<text x="154.7" y="154.9" transform="rotate(-90 154.7 154.9)">1</text>
<text x="154.7" y="151.1" transform="rotate(-90 154.7 151.1)">3</text>
</g>
<g font-size="1.2" fill="#a00000">
<text x="271.4" y="82.7">3</text>
<text x="271.4" y="85.2">1</text>
<text x="271.4" y="90.3">2</text>
<text x="268.9" y="105.5">1</text>
<text x="268.9" y="103">3</text>
<text x="268.9" y="110.6">2</text>
<text x="267.6" y="124.6">3</text>
<text x="267.6" y="127.1">1</text>
<text x="267.6" y="132.2">2</text>
</g>
<g font-size="1.1" fill="#00a0a0">
<text x="24.3" y="39.9">VCC</text>
<text x="160.2" y="38.7">VCC</text>
<text x="204.6" y="36.1">VCC</text>
<text x="108.1" y="43.8">VCC</text>
<text x="213.5" y="51.4">VCC</text>
<text x="231.3" y="97.1">VCC</text>
<text x="175.4" y="103.4">VCC</text>
<text x="150" y="132.7">VCC</text>
<text x="84" y="139">VCC</text>
</g>
<text font-size="1.1" fill="#a000a0" x="50.6" y="76.8">DIL28</text>
<g font-size="1" fill="#00a0a0">
<text x="271.5" y="81.3">S</text>
<text x="271.5" y="83.8">T</text>
<text x="271.4" y="88.9">R</text>
<text x="268.9" y="101.6">S</text>
<text x="269" y="104.1">T</text>
<text x="268.9" y="109.2">R</text>
<text x="267.7" y="123.2">S</text>
<text x="267.7" y="125.7">T</text>
<text x="267.6" y="130.8">R</text>
</g>
</svg>
